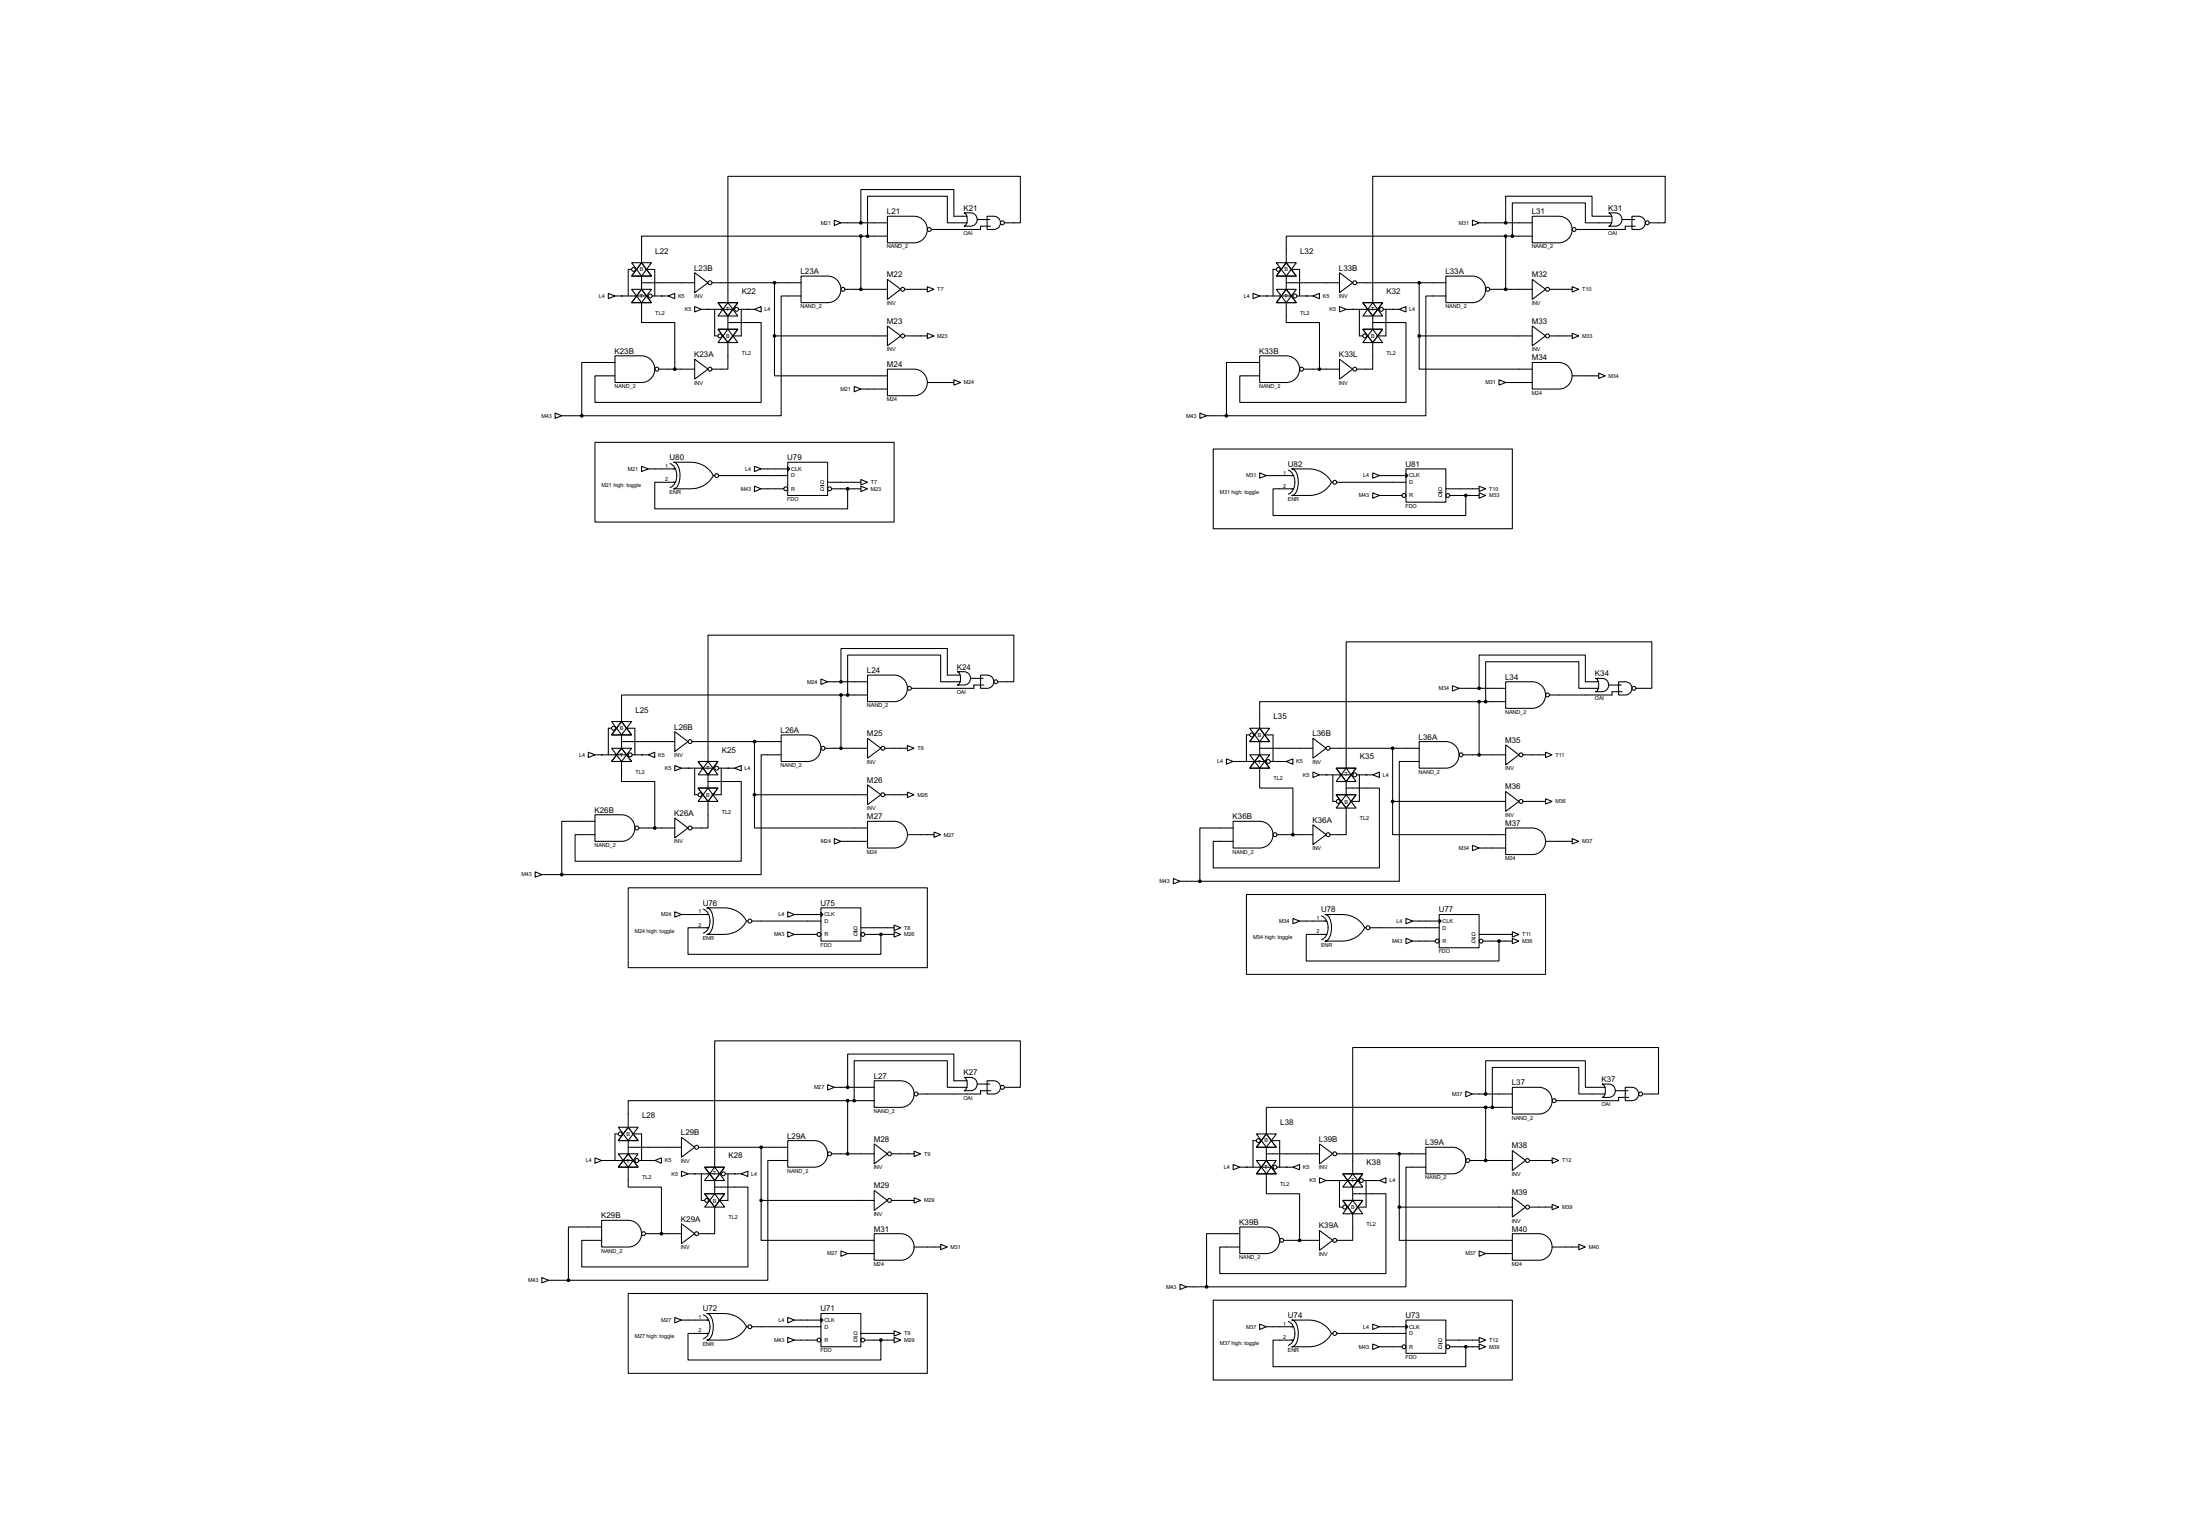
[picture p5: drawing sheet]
<svg xmlns="http://www.w3.org/2000/svg" width="841mm" height="587mm" viewBox="0 0 841 587" stroke-linecap="round" stroke-linejoin="round" font-family="sans-serif">
<g fill="none" stroke="#000" stroke-width=".4">
<path d="M318.8 84.1l2.6 1-2.6 1.1zM321.4 85.1h17.7M329 90.2h-83.8v10.2M329 90.2h10.1M329 90.2v20.3M339.1 82.6h10.2a5.1 5.1 0 0 1 5.1 5.1 5.1 5.1 0 0 1-5.1 5.1h-10.2zM368.4 81.3a5.1 5.1 0 0 1 4.1 .5 2.56 2.56 0 0 1 .8 2.9 2.56 2.56 0 0 1-2.4 1.7h-2.5a3.2 3.2 0 0 0 .8-4.4zM369.6 85.1h-7.6v-10.1h-30.5v15.2M369.6 82.6h-5.1v-10.2h-35.5v12.7M373.4 83.9h4.9M377.2 82.6a5.2 5.2 0 0 1 4.2 .5 2.54 2.54 0 0 1 .8 2.9 2.54 2.54 0 0 1-2.4 1.7h-2.6zM378.5 86.4h-3.8v1.3h-18.8"/>
<path d="M383.8 85.1h6.1v-17.7h-111.7v48.2M562.7 84.1l2.5 1-2.5 1.1zM565.2 85.1h20.3M575.4 90.2h-83.9v10.2M575.4 90.2h10.1M575.4 90.2v20.3M585.5 82.6h10.2a5.1 5.1 0 0 1 5.1 5.1 5.1 5.1 0 0 1-5.1 5.1h-10.2zM614.7 81.3a5.1 5.1 0 0 1 4.2 .5 2.56 2.56 0 0 1 .8 2.9 2.56 2.56 0 0 1-2.4 1.7h-2.6a3.2 3.2 0 0 0 0-5.1zM616 85.1h-10.2v-7.6h-27.9v12.7M616 82.6h-7.6v-7.6h-33v10.1M619.8 83.9h4.8M623.6 82.6a5.1 5.1 0 0 1 4.1 .5 2.53 2.53 0 0 1 .9 2.9 2.53 2.53 0 0 1-2.4 1.7h-2.6z"/>
<path d="M624.9 86.4h-3.8v1.3h-18.8M630.2 85.1h6.1v-17.7h-111.7v48.2M232.5 112.1l2.5 1-2.5 1zM235 113.1h12.7M241.4 110.5h7.6l-3.8 5.1zM241.4 100.4h7.6l-3.8 5.1zM241.4 102.9h-1.3v10.2M245.2 110.5l3.8 5.1h-7.6zM245.2 100.4l3.8 5.1h-7.6zM245.2 115.6v7.6h12.7v17.8M245.2 108h20.3M245.2 105.5v5"/>
<path d="M246.7 102.9h3.5v10.2M249.2 113.1h6.1M255.3 113.1l2.6-1v2zM265.5 104.2l5.1 3.8-5.1 3.8zM265.5 117.1l2.5 1.1-2.5 1zM268 118.2h12.7M272.1 108h34M273.1 118.2v10.1h1.3M274.4 115.6h7.6l-3.8 5.1zM278.2 115.6l3.8 5.1h-7.6zM282.2 118.2h6.1M283.3 118.2v10.1h-3.6"/>
<path d="M288.3 118.2l2.6-1.1v2.1zM296 108v20.3M306.1 105.5h10.2a5.1 5.1 0 0 1 5.1 5 5.1 5.1 0 0 1-5.1 5.1h-10.2zM306.1 113.1h-7.6v45.7h-76.2M322.9 110.5h16.2M339.1 106.7l5.1 3.8-5.1 3.9zM345.7 110.5h8.7M354.4 109.5l2.5 1-2.5 1.1zM478.8 112.1l2.6 1-2.6 1zM481.4 113.1h12.7M487.7 110.5h7.7l-3.9 5.1zM487.7 100.4h7.7l-3.9 5.1z"/>
<path d="M487.7 102.9h-1.2v10.2M491.5 110.5l3.9 5.1h-7.7zM491.5 100.4l3.9 5.1h-7.7zM491.5 115.6v7.6h12.7v17.8M491.5 108h20.4M491.5 105.5v5M493.1 102.9h3.5v10.2M495.6 113.1h6.1M501.7 113.1l2.5-1v2zM511.9 104.2l5 3.8-5 3.8zM511.9 117.1l2.5 1.1-2.5 1zM514.4 118.2h12.7"/>
<path d="M518.5 108h34M519.5 118.2v10.1h1.3M520.8 115.6h7.6l-3.8 5.1zM524.6 115.6l3.8 5.1h-7.6zM528.6 118.2h6.1M529.6 118.2v10.1h-3.5M534.7 118.2l2.6-1.1v2.1zM542.3 108v20.3M552.5 105.5h10.2a5.1 5.1 0 0 1 5 5 5.1 5.1 0 0 1-5 5.1h-10.2zM552.5 113.1h-7.6v45.7h-76.2M569.3 110.5h16.2M585.5 106.7l5.1 3.8-5.1 3.9z"/>
<path d="M592.1 110.5h8.7M600.8 109.5l2.5 1-2.5 1.1zM235 135.9h10.2a5.1 5.1 0 0 1 5 5.1 5.1 5.1 0 0 1-5 5.1h-10.2zM235 138.5h-12.7v20.3M265.5 137.2l5.1 3.8-5.1 3.8zM274.4 125.8h7.6l-3.8 5.1zM278.2 125.8l3.8 5.1h-7.6zM278.2 123.2h12.7v30.5h-63.5v-10.1h7.6M278.2 130.9v10.1h-6.1M278.2 120.7v5.1M296 128.3v15.3h43.1M296 128.3h43.1"/>
<path d="M339.1 124.5l5.1 3.8-5.1 3.8zM345.7 128.3h8.7M354.4 127.3l2.5 1-2.5 1zM481.4 135.9h10.1a5.1 5.1 0 0 1 5.1 5.1 5.1 5.1 0 0 1-5.1 5.1h-10.1zM481.4 138.5h-12.7v20.3M511.9 137.2l5 3.8-5 3.8zM520.8 125.8h7.6l-3.8 5.1zM524.6 125.8l3.8 5.1h-7.6zM524.6 123.2h12.7v30.5h-63.5v-10.1h7.6M524.6 130.9v10.1h-6.1M524.6 120.7v5.1M542.3 128.3v12.7h43.2"/>
<path d="M542.3 128.3h43.2M585.5 124.5l5.1 3.8-5.1 3.8zM585.5 138.5h10.2a5.1 5.1 0 0 1 5.1 5 5.1 5.1 0 0 1-5.1 5.1h-10.2zM592.1 128.3h8.7M600.8 127.3l2.5 1-2.5 1zM212.1 157.8l2.6 1-2.6 1zM214.7 158.8h7.6M251.8 141h13.7M326.4 147.6l2.6 1-2.6 1.1zM329 148.6h10.1M339.1 141h10.2a5.1 5.1 0 0 1 5.1 5.1 5.1 5.1 0 0 1-5.1 5.1h-10.2zM354.4 146.1h10.1"/>
<path d="M364.5 145.1l2.6 1-2.6 1zM458.5 157.8l2.6 1-2.6 1zM461.1 158.8h7.6M498.1 141h13.8M572.8 145.1l2.6 1-2.6 1zM575.4 146.1h10.1M600.8 143.6h10.1M610.9 142.5l2.6 1.1-2.6 1zM227.4 169h114.3v30.4h-114.3zM245.2 178.1l2.5 1-2.5 1zM247.7 179.1h10.4M256.1 177.1a5.5 5.5 0 0 1 .5 8.9l-.5 .2"/>
<path d="M257.4 176.6h6.6a9.5 9.5 0 0 1 8.6 5.1 9.4 9.4 0 0 1-8.6 5h-6.6a3.1 3.1 0 0 0 2.3-3.1 7.9 7.9 0 0 0-1.3-6.6zM288.3 178.1l2.6 1-2.6 1zM290.9 179.1h10.1M301 176.6h15.3v12.7h-15.3zM301 178.4l.8 .7-.8 .8zM463.6 171.5h114.3v30.5h-114.3zM492.3 179.6a5.4 5.4 0 0 1 0 9.2M493.6 179.1h6.6a9.6 9.6 0 0 1 8.6 5.1 9.6 9.6 0 0 1-8.6 5.1h-6.6a3.2 3.2 0 0 0 2.3-3.2 7.8 7.8 0 0 0-1.3-6.6zM537.3 179.1h15.2v12.7h-15.2zM258.1 184.2h-7.9v10.2h73.7v-7.7M272.6 181.7h.5M274.6 181.7h26.4"/>
<path d="M288.3 185.7l2.6 1-2.6 1.1zM290.9 186.7h8.6M316.3 184.2h12.7M317.8 186.7h11.2M329 183.2l2.5 1-2.5 1zM329 185.7l2.5 1-2.5 1.1zM481.4 180.6l2.5 1.1-2.5 1zM483.9 181.7h10.4M494.3 186.7h-7.8v10.2h73.6v-7.6M508.8 184.2h.5M510.8 184.2h26.5M524.6 180.6l2.5 1.1-2.5 1z"/>
<path d="M524.6 188.3l2.5 1-2.5 1zM527.1 181.7h10.2M527.1 189.3h8.6M537.3 180.9l.7 .8-.7 .7zM552.5 186.7h12.7M554 189.3h11.2M565.2 185.7l2.5 1-2.5 1.1zM565.2 188.3l2.5 1-2.5 1zM313.7 259.4l2.6 1-2.6 1zM331.5 257.9h10.2a5.1 5.1 0 0 1 5.1 5 5.1 5.1 0 0 1-5.1 5.1h-10.2zM365.8 256.6a4.9 4.9 0 0 1 4.1 .5 2.56 2.56 0 0 1 .8 2.8 2.56 2.56 0 0 1-2.3 1.8h-2.6a3.2 3.2 0 0 0 .9-4.4zM367.1 257.9h-5.1v-10.2h-40.6v12.7"/>
<path d="M370.9 259.1h4.8M374.7 257.9a5.1 5.1 0 0 1 4.1 .5 2.53 2.53 0 0 1 .8 2.8 2.53 2.53 0 0 1-2.4 1.7h-2.5zM609.7 259.1a5.1 5.1 0 0 1 4.1 .5 2.56 2.56 0 0 1 .8 2.9 2.56 2.56 0 0 1-2.4 1.7h-2.5a3.2 3.2 0 0 0 .8-4.4zM233.7 275.6h7.7l-3.9 5.1zM233.7 278.2h-1.2v10.1M237.5 275.6l3.9 5.1h-7.7zM239.1 278.2h3.5v10.1M257.9 279.5l5 3.8-5 3.8zM316.3 260.4h15.2M321.4 265.5h-83.9v10.1M321.4 265.5h10.1M321.4 265.5v20.3"/>
<path d="M367.1 260.4h-7.6v-10.2h-35.6v15.3M376 261.7h-3.8v1.2h-23.9M381.3 260.4h6.1v-17.8h-116.8v48.3M477.6 278.2h7.6l-3.8 5.1zM481.4 278.2l3.8 5.1h-7.6zM555 261.9l2.6 1-2.6 1.1zM557.6 262.9h17.8M565.2 268h-83.8v10.2M565.2 268h10.2M565.2 268v20.3M575.4 260.4h10.1a5.1 5.1 0 0 1 5.1 5.1 5.1 5.1 0 0 1-5.1 5.1h-10.1zM610.9 262.9h-7.6v-10.1h-35.6v15.2"/>
<path d="M610.9 260.4h-5.1v-10.2h-40.6v12.7M614.7 261.7h4.9M618.5 260.4a5.2 5.2 0 0 1 4.2 .5 2.54 2.54 0 0 1 .8 2.9 2.54 2.54 0 0 1-2.4 1.7h-2.6zM619.8 264.2h-3.8v1.3h-23.9M625.1 262.9h6.1v-17.7h-116.8v48.2M224.8 287.3l2.6 1-2.6 1.1zM227.4 288.3h12.7M233.7 285.8h7.7l-3.9 5.1zM237.5 285.8l3.9 5.1h-7.7zM237.5 290.9v7.6h12.7v17.8M237.5 283.3h20.4M237.5 280.7v5.1"/>
<path d="M241.6 288.3h6.1M247.7 288.3l2.5-1v2.1zM257.9 292.4l2.5 1-2.5 1zM260.4 293.4h12.7M264.5 283.3h34M265.5 293.4v10.2h1.3M266.8 290.9h7.6l-3.8 5.1zM270.6 290.9l3.8 5.1h-7.6zM270.6 298.5h12.7v30.5h-63.5v-10.2h7.6M270.6 296v5M274.6 293.4h6.1M275.6 293.4v10.2h-3.5"/>
<path d="M280.7 293.4l2.6-1v2zM288.3 283.3v20.3M298.5 280.7h10.2a5.1 5.1 0 0 1 5 5.1 5.1 5.1 0 0 1-5 5.1h-10.2zM298.5 288.3h-7.6v45.8h-76.2M315.3 285.8h16.2M331.5 282l5.1 3.8-5.1 3.8zM331.5 299.8l5.1 3.8-5.1 3.8zM338.1 285.8h8.7M346.8 284.8l2.5 1-2.5 1zM468.7 289.9l2.5 1-2.5 1zM471.2 290.9h12.7M477.6 288.3h7.6l-3.8 5.1z"/>
<path d="M477.6 280.7h-1.3v10.2M481.4 288.3l3.8 5.1h-7.6zM481.4 293.4v7.6h12.7v17.8M481.4 285.8h20.3M481.4 283.3v5M482.9 280.7h3.6v10.2M485.4 290.9h6.1M491.5 290.9l2.6-1v2zM501.7 282l5.1 3.8-5.1 3.8zM501.7 294.9l2.5 1.1-2.5 1zM504.2 296h12.7M508.3 285.8h34"/>
<path d="M509.3 296v10.1h1.3M510.6 293.4h7.6l-3.8 5.1zM514.4 293.4l3.8 5.1h-7.6zM514.4 298.5v5.1M518.5 296h6.1M519.5 296v10.1h-3.6M524.6 296l2.5-1.1v2.1zM532.2 285.8v20.3M542.3 283.3h10.2a5.1 5.1 0 0 1 5.1 5 5.1 5.1 0 0 1-5.1 5.1h-10.2zM542.3 290.9h-7.6v45.7h-76.2M559.1 288.3h16.3M575.4 284.5l5 3.8-5 3.9z"/>
<path d="M582 288.3h8.6M590.6 287.3l2.5 1-2.5 1.1zM227.4 311.2h10.1a5.1 5.1 0 0 1 5.1 5.1 5.1 5.1 0 0 1-5.1 5.1h-10.1zM227.4 313.7h-12.7v20.4M244.1 316.3h13.8M257.9 312.5l5 3.8-5 3.8zM266.8 301h7.6l-3.8 5.1zM270.6 301l3.8 5.1h-7.6zM270.6 306.1v10.2h-6.1M288.3 303.6v12.7h43.2M288.3 303.6h43.2M331.5 313.7h10.2a5.1 5.1 0 0 1 5.1 5.1 5.1 5.1 0 0 1-5.1 5.1h-10.2z"/>
<path d="M338.1 303.6h8.7M346.8 302.6l2.5 1-2.5 1zM346.8 318.8h10.1M356.9 317.8l2.6 1-2.6 1zM471.2 313.7h10.2a5.1 5.1 0 0 1 5.1 5.1 5.1 5.1 0 0 1-5.1 5.1h-10.2zM471.2 316.3h-12.7v20.3M488 318.8h13.7M501.7 315l5.1 3.8-5.1 3.8zM510.6 303.6h7.6l-3.8 5.1zM514.4 303.6l3.8 5.1h-7.6zM514.4 301h12.7v30.5h-63.5v-10.1h7.6M514.4 308.7v10.1h-6.1"/>
<path d="M532.2 306.1v12.7h43.2M532.2 306.1h43.2M575.4 302.3l5 3.8-5 3.8zM575.4 316.3h10.1a5.1 5.1 0 0 1 5.1 5 5.1 5.1 0 0 1-5.1 5.1h-10.1zM582 306.1h8.6M590.6 305.1l2.5 1-2.5 1zM204.5 333l2.6 1.1-2.6 1zM207.1 334.1h7.6M240.1 339.1h114.3v30.5h-114.3zM318.8 320.3l2.6 1.1-2.6 1zM321.4 321.4h10.1M448.4 335.6l2.5 1-2.5 1z"/>
<path d="M450.9 336.6h7.6M562.7 322.9l2.5 1-2.5 1zM565.2 323.9h10.2M590.6 321.4h10.2M600.8 320.3l2.5 1.1-2.5 1zM257.9 348.3l2.5 1-2.5 1zM260.4 349.3h10.4M268.8 347.3a5.4 5.4 0 0 1 0 9.1M270.1 346.8h6.6a9.4 9.4 0 0 1 8.6 5 9.5 9.5 0 0 1-8.6 5.1h-6.6a3.2 3.2 0 0 0 2.3-3.1 7.8 7.8 0 0 0-1.3-6.6zM270.8 354.4h-7.9v10.1h73.7v-7.6M285.3 351.8h.5M287.3 351.8h26.4"/>
<path d="M301 348.3l2.6 1-2.6 1zM301 355.9l2.6 1-2.6 1zM303.6 349.3h10.1M303.6 356.9h8.6M313.7 346.8h15.3v12.7h-15.3zM313.7 348.5l.8 .8-.8 .8zM329 354.4h12.7M330.5 356.9h11.2M341.7 353.4l2.5 1-2.5 1zM341.7 355.9l2.5 1-2.5 1zM476.3 341.7h114.3v30.5h-114.3zM494.1 350.8l2.5 1-2.5 1.1z"/>
<path d="M496.6 351.8h10.4M505 349.8a5.4 5.4 0 0 1 0 9.2M506.3 349.3h6.6a9.6 9.6 0 0 1 8.6 5.1 9.6 9.6 0 0 1-8.6 5.1h-6.6a3.2 3.2 0 0 0 2.3-3.2 7.7 7.7 0 0 0-1.3-6.6zM507 356.9h-7.8v10.2h73.6v-7.6M521.5 354.4h.5M523.5 354.4h26.5M537.3 350.8l2.5 1-2.5 1.1zM537.3 358.4l2.5 1.1-2.5 1zM539.8 351.8h10.2M539.8 359.5h8.6M550 349.3h15.2v12.7h-15.2zM550 351.1l.7 .7-.7 .8z"/>
<path d="M565.2 356.9h12.7M566.7 359.5h11.2M577.9 355.9l2.5 1-2.5 1zM577.9 358.4l2.5 1.1-2.5 1zM316.3 414.3l2.5 1-2.5 1.1zM318.8 415.3h15.3M334.1 412.8h10.1a5.1 5.1 0 0 1 5.1 5.1 5.1 5.1 0 0 1-5.1 5.1h-10.1zM368.4 411.5a5.1 5.1 0 0 1 4.1 .5 2.56 2.56 0 0 1 .8 2.9 2.56 2.56 0 0 1-2.4 1.7h-2.5a3.2 3.2 0 0 0 .8-4.4zM369.6 415.3h-7.6v-10.1h-35.6v15.2M369.6 412.8h-5.1v-10.2h-40.6v12.7M373.4 414.1h4.9M377.2 412.8a5.2 5.2 0 0 1 4.2 .5 2.54 2.54 0 0 1 .8 2.9 2.54 2.54 0 0 1-2.4 1.7h-2.6z"/>
<path d="M378.5 416.6h-3.8v1.3h-23.9M383.8 415.3h6.1v-17.7h-116.8v48.2M560.1 416.9l2.6 1-2.6 1zM562.7 417.9h15.2M577.9 415.3h10.2a5.1 5.1 0 0 1 5 5.1 5.1 5.1 0 0 1-5 5.1h-10.2zM612.2 414.1a5.1 5.1 0 0 1 4.1 .5 2.57 2.57 0 0 1 .8 2.8 2.57 2.57 0 0 1-2.4 1.8h-2.5a3.1 3.1 0 0 0 .9-4.4zM613.5 417.9h-10.2v-10.2h-33v15.3M613.5 415.3h-7.7v-10.1h-38.1v12.7M617.3 416.6h4.8M621.1 415.3a5 5 0 0 1 4.1 .6 2.55 2.55 0 0 1 .8 2.8 2.55 2.55 0 0 1-2.4 1.7h-2.5zM622.4 419.2h-3.9v1.2h-23.8M627.7 417.9h6.1v-17.8h-116.9v48.3"/>
<path d="M236.3 430.6h7.6l-3.8 5.1zM236.3 433.1h-1.3v10.2M240.1 430.6l3.8 5.1h-7.6zM240.1 438.2h20.3M240.1 435.7v5M241.6 433.1h3.6v10.2M260.4 434.4l5.1 3.8-5.1 3.8zM267 438.2h34M290.9 438.2v20.3M301 435.7h10.2a5.1 5.1 0 0 1 5.1 5 5.1 5.1 0 0 1-5.1 5.1h-10.2zM323.9 420.4h-83.8v10.2M323.9 420.4h10.2"/>
<path d="M323.9 420.4v20.3M334.1 436.9l5 3.8-5 3.9zM349.3 439.7l2.5 1-2.5 1.1zM480.1 433.1h7.6l-3.8 5.1zM480.1 435.7h-1.3v10.1M483.9 433.1l3.8 5.1h-7.6zM483.9 438.2v5.1M485.4 435.7h3.6v10.1M504.2 436.9l5.1 3.8-5.1 3.9zM544.9 438.2h10.1a5.1 5.1 0 0 1 5.1 5.1 5.1 5.1 0 0 1-5.1 5.1h-10.1zM567.7 423h-83.8v10.1M567.7 423h10.2"/>
<path d="M567.7 423v20.3M577.9 439.5l5.1 3.8-5.1 3.8zM227.4 442.3l2.5 1-2.5 1zM229.9 443.3h12.7M236.3 440.7h7.6l-3.8 5.1zM240.1 440.7l3.8 5.1h-7.6zM240.1 445.8v7.6h12.7v17.8M244.1 443.3h6.1M250.2 443.3l2.6-1v2zM260.4 447.3l2.5 1.1-2.5 1zM262.9 448.4h12.7M268 448.4v10.1h1.3"/>
<path d="M269.3 445.8h7.6l-3.8 5.1zM269.3 456h7.6l-3.8 5.1zM273.1 445.8l3.8 5.1h-7.6zM273.1 456l3.8 5.1h-7.6zM273.1 453.4h12.7v30.5h-63.5v-10.1h7.6M273.1 450.9v5.1M277.2 448.4h6.1M278.2 448.4v10.1h-3.6M283.3 448.4l2.5-1.1v2.1zM290.9 458.5v15.3h43.2M290.9 458.5h43.2M301 443.3h-7.6v45.7h-76.2"/>
<path d="M317.8 440.7h16.3M334.1 454.7l5 3.8-5 3.8zM340.7 440.7h8.6M340.7 458.5h8.6M349.3 457.5l2.5 1-2.5 1zM471.2 444.8l2.6 1-2.6 1zM473.8 445.8h12.7M480.1 443.3h7.6l-3.8 5.1zM483.9 443.3l3.8 5.1h-7.6zM483.9 448.4v7.6h12.7v17.8M483.9 440.7h20.3M488 445.8h6.1"/>
<path d="M494.1 445.8l2.5-1v2zM504.2 449.9l2.6 1-2.6 1zM506.8 450.9h12.7M510.8 440.7h34.1M511.9 450.9v10.2h1.2M513.1 448.4h7.7l-3.9 5zM513.1 458.5h7.7l-3.9 5.1zM516.9 448.4l3.9 5h-7.7zM516.9 458.5l3.9 5.1h-7.7zM516.9 456h12.7v30.5h-63.5v-10.2h7.7M516.9 453.4v5.1M521 450.9h6.1"/>
<path d="M522 450.9v10.2h-3.5M527.1 450.9l2.5-1v2zM534.7 440.7v20.4M544.9 445.8h-7.6v45.7h-76.2M561.6 443.3h16.3M577.9 457.3l5.1 3.8-5.1 3.8zM584.5 443.3h8.6M593.1 442.3l2.6 1-2.6 1zM229.9 466.1h10.2a5.1 5.1 0 0 1 5.1 5.1 5.1 5.1 0 0 1-5.1 5.1h-10.2zM229.9 468.7h-12.7v20.3M246.7 471.2h13.7M260.4 467.4l5.1 3.8-5.1 3.8z"/>
<path d="M273.1 461.1v10.1h-6.1M321.4 477.8l2.5 1-2.5 1.1zM323.9 478.8h10.2M334.1 471.2h10.1a5.1 5.1 0 0 1 5.1 5.1 5.1 5.1 0 0 1-5.1 5.1h-10.1zM349.3 476.3h10.2M359.5 475.3l2.5 1-2.5 1zM473.8 468.7h10.1a5.1 5.1 0 0 1 5.1 5 5.1 5.1 0 0 1-5.1 5.1h-10.1zM473.8 471.2h-12.7v20.3M490.5 473.8h13.7M504.2 470l5.1 3.8-5.1 3.8zM516.9 463.6v10.2h-6.1M534.7 461.1v12.7h43.2"/>
<path d="M534.7 461.1h43.2M565.2 477.8l2.5 1-2.5 1.1zM567.7 478.8h10.2M577.9 471.2h10.2a5.1 5.1 0 0 1 5 5.1 5.1 5.1 0 0 1-5 5.1h-10.2zM584.5 461.1h8.6M593.1 460l2.6 1.1-2.6 1zM593.1 476.3h10.2M603.3 475.3l2.5 1-2.5 1zM207.1 488l2.5 1-2.5 1zM209.6 489h7.6M240.1 494.1h114.3v30.5h-114.3zM450.9 490.5l2.5 1-2.5 1.1z"/>
<path d="M453.4 491.5h7.7M463.6 496.6h114.3v30.5h-114.3zM257.9 503.2l2.5 1-2.5 1.1zM260.4 504.2h10.4M268.8 502.2a5.5 5.5 0 0 1 .5 8.9l-.5 .3M270.1 501.7h6.6a9.4 9.4 0 0 1 8.6 5.1 9.5 9.5 0 0 1-8.6 5.1h-6.6a3.2 3.2 0 0 0 2.3-3.2 7.8 7.8 0 0 0-1.3-6.6zM270.8 509.3h-7.9v10.2h73.7v-7.6M285.3 506.8h.5M287.3 506.8h26.4M301 503.2l2.6 1-2.6 1.1zM301 510.8l2.6 1.1-2.6 1zM303.6 504.2h10.1"/>
<path d="M303.6 511.9h8.6M313.7 501.7h15.3v12.7h-15.3zM313.7 503.5l.8 .7-.8 .8zM329 509.3h12.7M330.5 511.9h11.2M341.7 508.3l2.5 1-2.5 1zM341.7 510.8l2.5 1.1-2.5 1zM481.4 505.8l2.5 1-2.5 1zM483.9 506.8h10.4M492.3 504.8a5.4 5.4 0 0 1 0 9.1M493.6 504.2h6.6a9.6 9.6 0 0 1 8.6 5.1 9.6 9.6 0 0 1-8.6 5.1h-6.6a3.2 3.2 0 0 0 2.3-3.1 7.8 7.8 0 0 0-1.3-6.7zM494.3 511.9h-7.8v10.1h73.6v-7.6"/>
<path d="M508.8 509.3h.5M510.8 509.3h26.5M524.6 505.8l2.5 1-2.5 1zM524.6 513.4l2.5 1-2.5 1zM527.1 506.8h10.2M527.1 514.4h8.6M537.3 504.2h15.2v12.7h-15.2zM537.3 506l.7 .8-.7 .7zM552.5 511.9h12.7M554 514.4h11.2M565.2 510.8l2.5 1.1-2.5 1zM565.2 513.4l2.5 1-2.5 1z"/>
<circle cx="355.1" cy="87.7" r=".75"/>
<circle cx="383" cy="85.1" r=".75"/>
<circle cx="601.5" cy="87.7" r=".75"/>
<circle cx="629.4" cy="85.1" r=".75"/>
<circle cx="242.1" cy="102.9" r=".75"/>
<circle cx="248.4" cy="113.1" r=".75"/>
<circle cx="271.3" cy="108" r=".75"/>
<circle cx="281.4" cy="118.2" r=".75"/>
<circle cx="322.1" cy="110.5" r=".75"/>
<circle cx="344.9" cy="110.5" r=".75"/>
<circle cx="488.4" cy="102.9" r=".75"/>
<circle cx="494.8" cy="113.1" r=".75"/>
<circle cx="517.7" cy="108" r=".75"/>
<circle cx="527.8" cy="118.2" r=".75"/>
<circle cx="568.5" cy="110.5" r=".75"/>
<circle cx="591.3" cy="110.5" r=".75"/>
<circle cx="275.1" cy="128.3" r=".75"/>
<circle cx="344.9" cy="128.3" r=".75"/>
<circle cx="521.5" cy="128.3" r=".75"/>
<circle cx="591.3" cy="128.3" r=".75"/>
<circle cx="251" cy="141" r=".75"/>
<circle cx="271.3" cy="141" r=".75"/>
<circle cx="497.3" cy="141" r=".75"/>
<circle cx="517.7" cy="141" r=".75"/>
<circle cx="273.8" cy="181.7" r=".75"/>
<circle cx="300.2" cy="186.7" r=".75"/>
<circle cx="317" cy="186.7" r=".75"/>
<circle cx="510" cy="184.2" r=".75"/>
<circle cx="536.5" cy="189.3" r=".75"/>
<circle cx="553.2" cy="189.3" r=".75"/>
<circle cx="234.4" cy="278.2" r=".75"/>
<circle cx="347.5" cy="262.9" r=".75"/>
<circle cx="380.5" cy="260.4" r=".75"/>
<circle cx="591.3" cy="265.5" r=".75"/>
<circle cx="624.3" cy="262.9" r=".75"/>
<circle cx="240.8" cy="288.3" r=".75"/>
<circle cx="263.7" cy="283.3" r=".75"/>
<circle cx="273.8" cy="293.4" r=".75"/>
<circle cx="314.5" cy="285.8" r=".75"/>
<circle cx="337.3" cy="285.8" r=".75"/>
<circle cx="478.3" cy="280.7" r=".75"/>
<circle cx="484.6" cy="290.9" r=".75"/>
<circle cx="507.5" cy="285.8" r=".75"/>
<circle cx="517.7" cy="296" r=".75"/>
<circle cx="558.3" cy="288.3" r=".75"/>
<circle cx="581.2" cy="288.3" r=".75"/>
<circle cx="243.3" cy="316.3" r=".75"/>
<circle cx="263.7" cy="316.3" r=".75"/>
<circle cx="267.5" cy="303.6" r=".75"/>
<circle cx="337.3" cy="303.6" r=".75"/>
<circle cx="487.2" cy="318.8" r=".75"/>
<circle cx="507.5" cy="318.8" r=".75"/>
<circle cx="511.3" cy="306.1" r=".75"/>
<circle cx="581.2" cy="306.1" r=".75"/>
<circle cx="286.5" cy="351.8" r=".75"/>
<circle cx="312.9" cy="356.9" r=".75"/>
<circle cx="329.7" cy="356.9" r=".75"/>
<circle cx="522.7" cy="354.4" r=".75"/>
<circle cx="549.2" cy="359.5" r=".75"/>
<circle cx="565.9" cy="359.5" r=".75"/>
<circle cx="350" cy="417.9" r=".75"/>
<circle cx="383" cy="415.3" r=".75"/>
<circle cx="626.9" cy="417.9" r=".75"/>
<circle cx="237" cy="433.1" r=".75"/>
<circle cx="266.2" cy="438.2" r=".75"/>
<circle cx="480.8" cy="435.7" r=".75"/>
<circle cx="593.9" cy="420.4" r=".75"/>
<circle cx="243.3" cy="443.3" r=".75"/>
<circle cx="270" cy="458.5" r=".75"/>
<circle cx="276.4" cy="448.4" r=".75"/>
<circle cx="317" cy="440.7" r=".75"/>
<circle cx="339.9" cy="440.7" r=".75"/>
<circle cx="339.9" cy="458.5" r=".75"/>
<circle cx="487.2" cy="445.8" r=".75"/>
<circle cx="510" cy="440.7" r=".75"/>
<circle cx="520.2" cy="450.9" r=".75"/>
<circle cx="560.8" cy="443.3" r=".75"/>
<circle cx="583.7" cy="443.3" r=".75"/>
<circle cx="245.9" cy="471.2" r=".75"/>
<circle cx="266.2" cy="471.2" r=".75"/>
<circle cx="489.7" cy="473.8" r=".75"/>
<circle cx="510" cy="473.8" r=".75"/>
<circle cx="513.8" cy="461.1" r=".75"/>
<circle cx="583.7" cy="461.1" r=".75"/>
<circle cx="286.5" cy="506.8" r=".75"/>
<circle cx="312.9" cy="511.9" r=".75"/>
<circle cx="329.7" cy="511.9" r=".75"/>
<circle cx="510" cy="509.3" r=".75"/>
<circle cx="536.5" cy="514.4" r=".75"/>
<circle cx="553.2" cy="514.4" r=".75"/>
</g>
<g fill="#000">
<circle cx="237.5" cy="113.1" r=".2"/>
<circle cx="252.8" cy="113.1" r=".2"/>
<circle cx="270.6" cy="118.2" r=".2"/>
<circle cx="285.8" cy="118.2" r=".2"/>
<circle cx="483.9" cy="113.1" r=".2"/>
<circle cx="499.2" cy="113.1" r=".2"/>
<circle cx="516.9" cy="118.2" r=".2"/>
<circle cx="532.2" cy="118.2" r=".2"/>
<circle cx="229.9" cy="288.3" r=".2"/>
<circle cx="245.2" cy="288.3" r=".2"/>
<circle cx="262.9" cy="293.4" r=".2"/>
<circle cx="278.2" cy="293.4" r=".2"/>
<circle cx="473.8" cy="290.9" r=".2"/>
<circle cx="489" cy="290.9" r=".2"/>
<circle cx="506.8" cy="296" r=".2"/>
<circle cx="522" cy="296" r=".2"/>
<circle cx="232.5" cy="443.3" r=".2"/>
<circle cx="247.7" cy="443.3" r=".2"/>
<circle cx="265.5" cy="448.4" r=".2"/>
<circle cx="280.7" cy="448.4" r=".2"/>
<circle cx="476.3" cy="445.8" r=".2"/>
<circle cx="491.5" cy="445.8" r=".2"/>
<circle cx="509.3" cy="450.9" r=".2"/>
<circle cx="524.6" cy="450.9" r=".2"/>
</g>
<g fill="#000" stroke="#000" stroke-width=".4">
<circle cx="328.9" cy="90.2" r=".5"/>
<circle cx="328.9" cy="85.1" r=".5"/>
<circle cx="331.5" cy="90.2" r=".5"/>
<circle cx="575.3" cy="90.2" r=".5"/>
<circle cx="575.3" cy="85.1" r=".5"/>
<circle cx="577.9" cy="90.2" r=".5"/>
<circle cx="295.9" cy="108" r=".5"/>
<circle cx="328.9" cy="110.5" r=".5"/>
<circle cx="542.3" cy="108" r=".5"/>
<circle cx="575.3" cy="110.5" r=".5"/>
<circle cx="295.9" cy="128.3" r=".5"/>
<circle cx="542.3" cy="128.3" r=".5"/>
<circle cx="222.3" cy="158.8" r=".5"/>
<circle cx="257.8" cy="141" r=".5"/>
<circle cx="468.6" cy="158.8" r=".5"/>
<circle cx="504.2" cy="141" r=".5"/>
<circle cx="323.9" cy="186.7" r=".5"/>
<circle cx="560.1" cy="189.3" r=".5"/>
<circle cx="321.3" cy="265.5" r=".5"/>
<circle cx="321.3" cy="260.4" r=".5"/>
<circle cx="323.9" cy="265.5" r=".5"/>
<circle cx="565.2" cy="268" r=".5"/>
<circle cx="565.2" cy="262.9" r=".5"/>
<circle cx="567.7" cy="268" r=".5"/>
<circle cx="288.3" cy="283.3" r=".5"/>
<circle cx="321.3" cy="285.8" r=".5"/>
<circle cx="532.1" cy="285.8" r=".5"/>
<circle cx="565.2" cy="288.3" r=".5"/>
<circle cx="250.2" cy="316.3" r=".5"/>
<circle cx="288.3" cy="303.6" r=".5"/>
<circle cx="494" cy="318.8" r=".5"/>
<circle cx="532.1" cy="306.1" r=".5"/>
<circle cx="214.6" cy="334.1" r=".5"/>
<circle cx="458.5" cy="336.6" r=".5"/>
<circle cx="336.6" cy="356.9" r=".5"/>
<circle cx="572.8" cy="359.5" r=".5"/>
<circle cx="323.9" cy="415.3" r=".5"/>
<circle cx="567.7" cy="417.9" r=".5"/>
<circle cx="290.8" cy="438.2" r=".5"/>
<circle cx="323.9" cy="420.4" r=".5"/>
<circle cx="326.4" cy="420.4" r=".5"/>
<circle cx="567.7" cy="423" r=".5"/>
<circle cx="570.2" cy="423" r=".5"/>
<circle cx="290.8" cy="458.5" r=".5"/>
<circle cx="323.9" cy="440.7" r=".5"/>
<circle cx="534.7" cy="440.7" r=".5"/>
<circle cx="567.7" cy="443.3" r=".5"/>
<circle cx="252.7" cy="471.2" r=".5"/>
<circle cx="496.6" cy="473.8" r=".5"/>
<circle cx="534.7" cy="461.1" r=".5"/>
<circle cx="217.2" cy="489" r=".5"/>
<circle cx="461" cy="491.5" r=".5"/>
<circle cx="336.6" cy="511.9" r=".5"/>
<circle cx="560.1" cy="514.4" r=".5"/>
</g>
<path d="M313.4 185.5h1.6M549.6 188.1h1.6M326.1 355.7h1.6M562.3 358.3h1.6M326.1 510.7h1.6M549.6 513.2h1.6" fill="none" stroke="#000" stroke-width=".38"/>
<g font-size="3.4">
<text x="338.9" y="81.8">L21</text>
<text x="368.2" y="80.5">K21</text>
<text x="585.3" y="81.8">L31</text>
<text x="614.5" y="80.5">K31</text>
<text x="250.4" y="97">L22</text>
<text x="496.8" y="97">L32</text>
<text x="265.3" y="103.4">L23B</text>
<text x="305.9" y="104.7">L23A</text>
<text x="338.9" y="105.9">M22</text>
<text x="511.7" y="103.4">L33B</text>
<text x="552.3" y="104.7">L33A</text>
<text x="585.3" y="105.9">M32</text>
<text x="283.5" y="112.2">K22</text>
<text x="529.8" y="112.2">K32</text>
<text x="338.9" y="123.7">M23</text>
<text x="585.3" y="123.7">M33</text>
<text x="234.8" y="135.1">K23B</text>
<text x="265.3" y="136.4">K23A</text>
<text x="481.2" y="135.1">K33B</text>
<text x="511.7" y="136.4">K33L</text>
<text x="585.3" y="137.6">M34</text>
<text x="338.9" y="140.2">M24</text>
<text x="255.9" y="175.7">U80</text>
<text x="300.8" y="175.7">U79</text>
<text x="492.1" y="178.3">U82</text>
<text x="537.1" y="178.3">U81</text>
<text x="331.3" y="257.1">L24</text>
<text x="365.6" y="255.8">K24</text>
<text x="575.2" y="259.6">L34</text>
<text x="609.5" y="258.3">K34</text>
<text x="242.8" y="272.3">L25</text>
<text x="486.7" y="274.8">L35</text>
<text x="257.7" y="278.7">L26B</text>
<text x="298.3" y="279.9">L26A</text>
<text x="331.3" y="281.2">M25</text>
<text x="501.5" y="281.2">L36B</text>
<text x="275.8" y="287.5">K25</text>
<text x="542.1" y="282.5">L36A</text>
<text x="575.2" y="283.7">M35</text>
<text x="519.7" y="290.1">K35</text>
<text x="331.3" y="299">M26</text>
<text x="575.2" y="301.5">M36</text>
<text x="227.2" y="310.4">K26B</text>
<text x="257.7" y="311.7">K26A</text>
<text x="331.3" y="312.9">M27</text>
<text x="471" y="312.9">K36B</text>
<text x="501.5" y="314.2">K36A</text>
<text x="575.2" y="315.5">M37</text>
<text x="268.6" y="346">U76</text>
<text x="313.5" y="346">U75</text>
<text x="504.8" y="348.5">U78</text>
<text x="549.8" y="348.5">U77</text>
<text x="333.9" y="412">L27</text>
<text x="368.2" y="410.7">K27</text>
<text x="612" y="413.3">K37</text>
<text x="577.7" y="414.5">L37</text>
<text x="245.4" y="427.2">L28</text>
<text x="489.2" y="429.8">L38</text>
<text x="260.2" y="433.6">L29B</text>
<text x="300.8" y="434.9">L29A</text>
<text x="333.9" y="436.1">M28</text>
<text x="504" y="436.1">L39B</text>
<text x="544.7" y="437.4">L39A</text>
<text x="278.4" y="442.5">K28</text>
<text x="577.7" y="438.7">M38</text>
<text x="522.2" y="445">K38</text>
<text x="333.9" y="453.9">M29</text>
<text x="577.7" y="456.5">M39</text>
<text x="229.7" y="465.3">K29B</text>
<text x="260.2" y="466.6">K29A</text>
<text x="473.6" y="467.9">K39B</text>
<text x="333.9" y="470.4">M31</text>
<text x="504" y="469.2">K39A</text>
<text x="577.7" y="470.4">M40</text>
<text x="268.6" y="500.9">U72</text>
<text x="313.5" y="500.9">U71</text>
<text x="492.1" y="503.4">U74</text>
<text x="537.1" y="503.4">U73</text>
</g>
<g font-size="2.4">
<text x="313.6" y="85.8">M21</text>
<text x="368.2" y="89.7">OAI</text>
<text x="557.4" y="85.8">M31</text>
<text x="614.5" y="89.7">OAI</text>
<text x="338.9" y="94.9">NAND_2</text>
<text x="585.3" y="94.9">NAND_2</text>
<text x="244.5" y="103.6">B</text>
<text x="490.9" y="103.6">B</text>
<text x="228.9" y="113.7">L4</text>
<text x="244.5" y="114">T</text>
<text x="259.1" y="113.7">K5</text>
<text x="265.3" y="113.9">INV</text>
<text x="358.2" y="111.2">T7</text>
<text x="475.3" y="113.7">L4</text>
<text x="490.9" y="114">T</text>
<text x="505.5" y="113.7">K5</text>
<text x="511.7" y="113.9">INV</text>
<text x="604.6" y="111.2">T10</text>
<text x="261.7" y="118.9">K5</text>
<text x="277.5" y="118.8">T</text>
<text x="292.2" y="118.9">L4</text>
<text x="305.9" y="117.7">NAND_2</text>
<text x="338.9" y="116.4">INV</text>
<text x="508.1" y="118.9">K5</text>
<text x="523.9" y="118.8">T</text>
<text x="538.5" y="118.9">L4</text>
<text x="552.3" y="117.7">NAND_2</text>
<text x="585.3" y="116.4">INV</text>
<text x="250.4" y="120.3">TL2</text>
<text x="496.8" y="120.3">TL2</text>
<text x="277.5" y="129.1">B</text>
<text x="358.2" y="129">M23</text>
<text x="523.9" y="129.1">B</text>
<text x="604.6" y="129">M33</text>
<text x="283.5" y="135.5">TL2</text>
<text x="338.9" y="134.2">INV</text>
<text x="529.8" y="135.5">TL2</text>
<text x="585.3" y="134.2">INV</text>
<text x="234.8" y="148.2">NAND_2</text>
<text x="265.3" y="146.9">INV</text>
<text x="321.2" y="149.3">M21</text>
<text x="368.3" y="146.8">M24</text>
<text x="481.2" y="148.2">NAND_2</text>
<text x="511.7" y="146.9">INV</text>
<text x="567.6" y="146.8">M31</text>
<text x="614.7" y="144.3">M34</text>
<text x="338.9" y="153.2">M24</text>
<text x="585.3" y="150.7">M24</text>
<text x="206.9" y="159.5">M43</text>
<text x="453.3" y="159.5">M43</text>
<text x="239.9" y="179.8">M21</text>
<text x="254.2" y="178.7">1</text>
<text x="284.8" y="179.8">L4</text>
<text x="302.3" y="179.8">CLK</text>
<text x="254.2" y="183.8">2</text>
<text x="302.3" y="182.4">D</text>
<text x="313.4" y="184.9">Q</text>
<text x="332.8" y="184.9">T7</text>
<text x="476.2" y="182.4">M31</text>
<text x="490.4" y="181.3">1</text>
<text x="521" y="182.4">L4</text>
<text x="538.5" y="182.4">CLK</text>
<text x="538.5" y="184.9">D</text>
<text x="229.9" y="186.1">M21 high: toggle</text>
<text x="255.9" y="188.8">ENR</text>
<text x="283.1" y="187.4">M43</text>
<text x="300.8" y="191.3">FDO</text>
<text x="302.3" y="187.4">R</text>
<text x="313.4" y="187.4">Q</text>
<text x="332.8" y="187.4">M23</text>
<text x="466.1" y="188.6">M31 high: toggle</text>
<text x="490.4" y="186.3">2</text>
<text x="492.1" y="191.3">ENR</text>
<text x="519.3" y="189.9">M43</text>
<text x="538.5" y="189.9">R</text>
<text x="549.6" y="187.4">Q</text>
<text x="549.6" y="189.9">Q</text>
<text x="569" y="187.4">T10</text>
<text x="569" y="189.9">M33</text>
<text x="537.1" y="193.9">FDO</text>
<text x="308.5" y="261.1">M24</text>
<text x="549.8" y="263.6">M34</text>
<text x="365.6" y="265">OAI</text>
<text x="609.5" y="267.6">OAI</text>
<text x="331.3" y="270.1">NAND_2</text>
<text x="575.2" y="272.7">NAND_2</text>
<text x="236.9" y="278.8">B</text>
<text x="480.7" y="281.4">B</text>
<text x="350.6" y="286.5">T8</text>
<text x="221.3" y="289">L4</text>
<text x="236.9" y="289.2">T</text>
<text x="251.5" y="289">K5</text>
<text x="257.7" y="289.2">INV</text>
<text x="298.3" y="293">NAND_2</text>
<text x="331.3" y="291.7">INV</text>
<text x="465.1" y="291.6">L4</text>
<text x="480.7" y="291.8">T</text>
<text x="495.4" y="291.6">K5</text>
<text x="501.5" y="291.7">INV</text>
<text x="594.4" y="289">T11</text>
<text x="242.8" y="295.5">TL2</text>
<text x="254.1" y="294.1">K5</text>
<text x="269.9" y="294.1">T</text>
<text x="284.5" y="294.1">L4</text>
<text x="486.7" y="298.1">TL2</text>
<text x="497.9" y="296.7">K5</text>
<text x="513.8" y="296.6">T</text>
<text x="528.4" y="296.7">L4</text>
<text x="542.1" y="295.5">NAND_2</text>
<text x="575.2" y="294.3">INV</text>
<text x="269.9" y="304.5">B</text>
<text x="350.6" y="304.3">M26</text>
<text x="275.8" y="310.8">TL2</text>
<text x="331.3" y="309.5">INV</text>
<text x="513.8" y="307">B</text>
<text x="594.4" y="306.8">M36</text>
<text x="519.7" y="313.3">TL2</text>
<text x="575.2" y="312">INV</text>
<text x="227.2" y="323.5">NAND_2</text>
<text x="257.7" y="322.2">INV</text>
<text x="313.6" y="322.1">M24</text>
<text x="360.7" y="319.5">M27</text>
<text x="604.6" y="322.1">M37</text>
<text x="331.3" y="326">M24</text>
<text x="471" y="326">NAND_2</text>
<text x="501.5" y="324.7">INV</text>
<text x="557.4" y="324.6">M34</text>
<text x="575.2" y="328.5">M24</text>
<text x="199.3" y="334.8">M43</text>
<text x="443.1" y="337.3">M43</text>
<text x="252.6" y="350">M24</text>
<text x="266.9" y="348.9">1</text>
<text x="266.9" y="354">2</text>
<text x="297.5" y="350">L4</text>
<text x="315" y="350">CLK</text>
<text x="315" y="352.5">D</text>
<text x="488.9" y="352.5">M34</text>
<text x="503.1" y="351.4">1</text>
<text x="533.7" y="352.5">L4</text>
<text x="551.2" y="352.5">CLK</text>
<text x="242.6" y="356.3">M24 high: toggle</text>
<text x="268.6" y="359">ENR</text>
<text x="295.8" y="357.6">M43</text>
<text x="315" y="357.6">R</text>
<text x="326.1" y="355.1">Q</text>
<text x="326.1" y="357.6">Q</text>
<text x="345.5" y="355.1">T8</text>
<text x="345.5" y="357.6">M26</text>
<text x="478.8" y="358.8">M34 high: toggle</text>
<text x="503.1" y="356.5">2</text>
<text x="551.2" y="355.1">D</text>
<text x="562.3" y="357.6">Q</text>
<text x="581.7" y="357.6">T11</text>
<text x="313.5" y="361.6">FDO</text>
<text x="504.8" y="361.6">ENR</text>
<text x="532" y="360.2">M43</text>
<text x="549.8" y="364.1">FDO</text>
<text x="551.2" y="360.2">R</text>
<text x="562.3" y="360.2">Q</text>
<text x="581.7" y="360.2">M36</text>
<text x="311.1" y="416">M27</text>
<text x="368.2" y="420">OAI</text>
<text x="554.9" y="418.6">M37</text>
<text x="333.9" y="425.1">NAND_2</text>
<text x="612" y="422.5">OAI</text>
<text x="577.7" y="427.6">NAND_2</text>
<text x="239.4" y="433.8">B</text>
<text x="483.3" y="436.3">B</text>
<text x="223.8" y="444">L4</text>
<text x="254.1" y="444">K5</text>
<text x="353.1" y="441.4">T9</text>
<text x="597" y="444">T12</text>
<text x="239.4" y="444.2">T</text>
<text x="256.6" y="449.1">K5</text>
<text x="260.2" y="444.1">INV</text>
<text x="272.5" y="449">T</text>
<text x="287.1" y="449.1">L4</text>
<text x="300.8" y="447.9">NAND_2</text>
<text x="333.9" y="446.7">INV</text>
<text x="467.7" y="446.5">L4</text>
<text x="483.3" y="446.7">T</text>
<text x="497.9" y="446.5">K5</text>
<text x="504" y="446.7">INV</text>
<text x="577.7" y="449.2">INV</text>
<text x="245.4" y="450.5">TL2</text>
<text x="489.2" y="453">TL2</text>
<text x="500.5" y="451.6">K5</text>
<text x="516.3" y="451.5">T</text>
<text x="530.9" y="451.6">L4</text>
<text x="544.7" y="450.5">NAND_2</text>
<text x="272.5" y="459.4">B</text>
<text x="353.1" y="459.2">M29</text>
<text x="516.3" y="461.9">B</text>
<text x="597" y="461.8">M39</text>
<text x="278.4" y="465.7">TL2</text>
<text x="333.9" y="464.4">INV</text>
<text x="577.7" y="467">INV</text>
<text x="522.2" y="468.2">TL2</text>
<text x="229.7" y="478.4">NAND_2</text>
<text x="260.2" y="477.1">INV</text>
<text x="316.1" y="479.5">M27</text>
<text x="363.3" y="477">M31</text>
<text x="504" y="479.7">INV</text>
<text x="560" y="479.5">M37</text>
<text x="607.1" y="477">M40</text>
<text x="333.9" y="483.5">M24</text>
<text x="473.6" y="480.9">NAND_2</text>
<text x="577.7" y="483.5">M24</text>
<text x="201.8" y="489.7">M43</text>
<text x="445.7" y="492.2">M43</text>
<text x="266.9" y="503.8">1</text>
<text x="252.6" y="504.9">M27</text>
<text x="266.9" y="508.9">2</text>
<text x="297.5" y="504.9">L4</text>
<text x="315" y="504.9">CLK</text>
<text x="315" y="507.5">D</text>
<text x="476.2" y="507.5">M37</text>
<text x="490.4" y="506.4">1</text>
<text x="521" y="507.5">L4</text>
<text x="538.5" y="507.5">CLK</text>
<text x="242.6" y="511.2">M27 high: toggle</text>
<text x="268.6" y="514">ENR</text>
<text x="295.8" y="512.6">M43</text>
<text x="315" y="512.6">R</text>
<text x="326.1" y="510">Q</text>
<text x="326.1" y="512.6">Q</text>
<text x="345.5" y="510">T9</text>
<text x="345.5" y="512.6">M29</text>
<text x="466.1" y="513.8">M37 high: toggle</text>
<text x="490.4" y="511.5">2</text>
<text x="519.3" y="515.1">M43</text>
<text x="538.5" y="510">D</text>
<text x="538.5" y="515.1">R</text>
<text x="549.6" y="512.6">Q</text>
<text x="549.6" y="515.1">Q</text>
<text x="569" y="512.6">T12</text>
<text x="569" y="515.1">M39</text>
<text x="313.5" y="516.5">FDO</text>
<text x="492.1" y="516.5">ENR</text>
<text x="537.1" y="519">FDO</text>
</g>
</svg>
